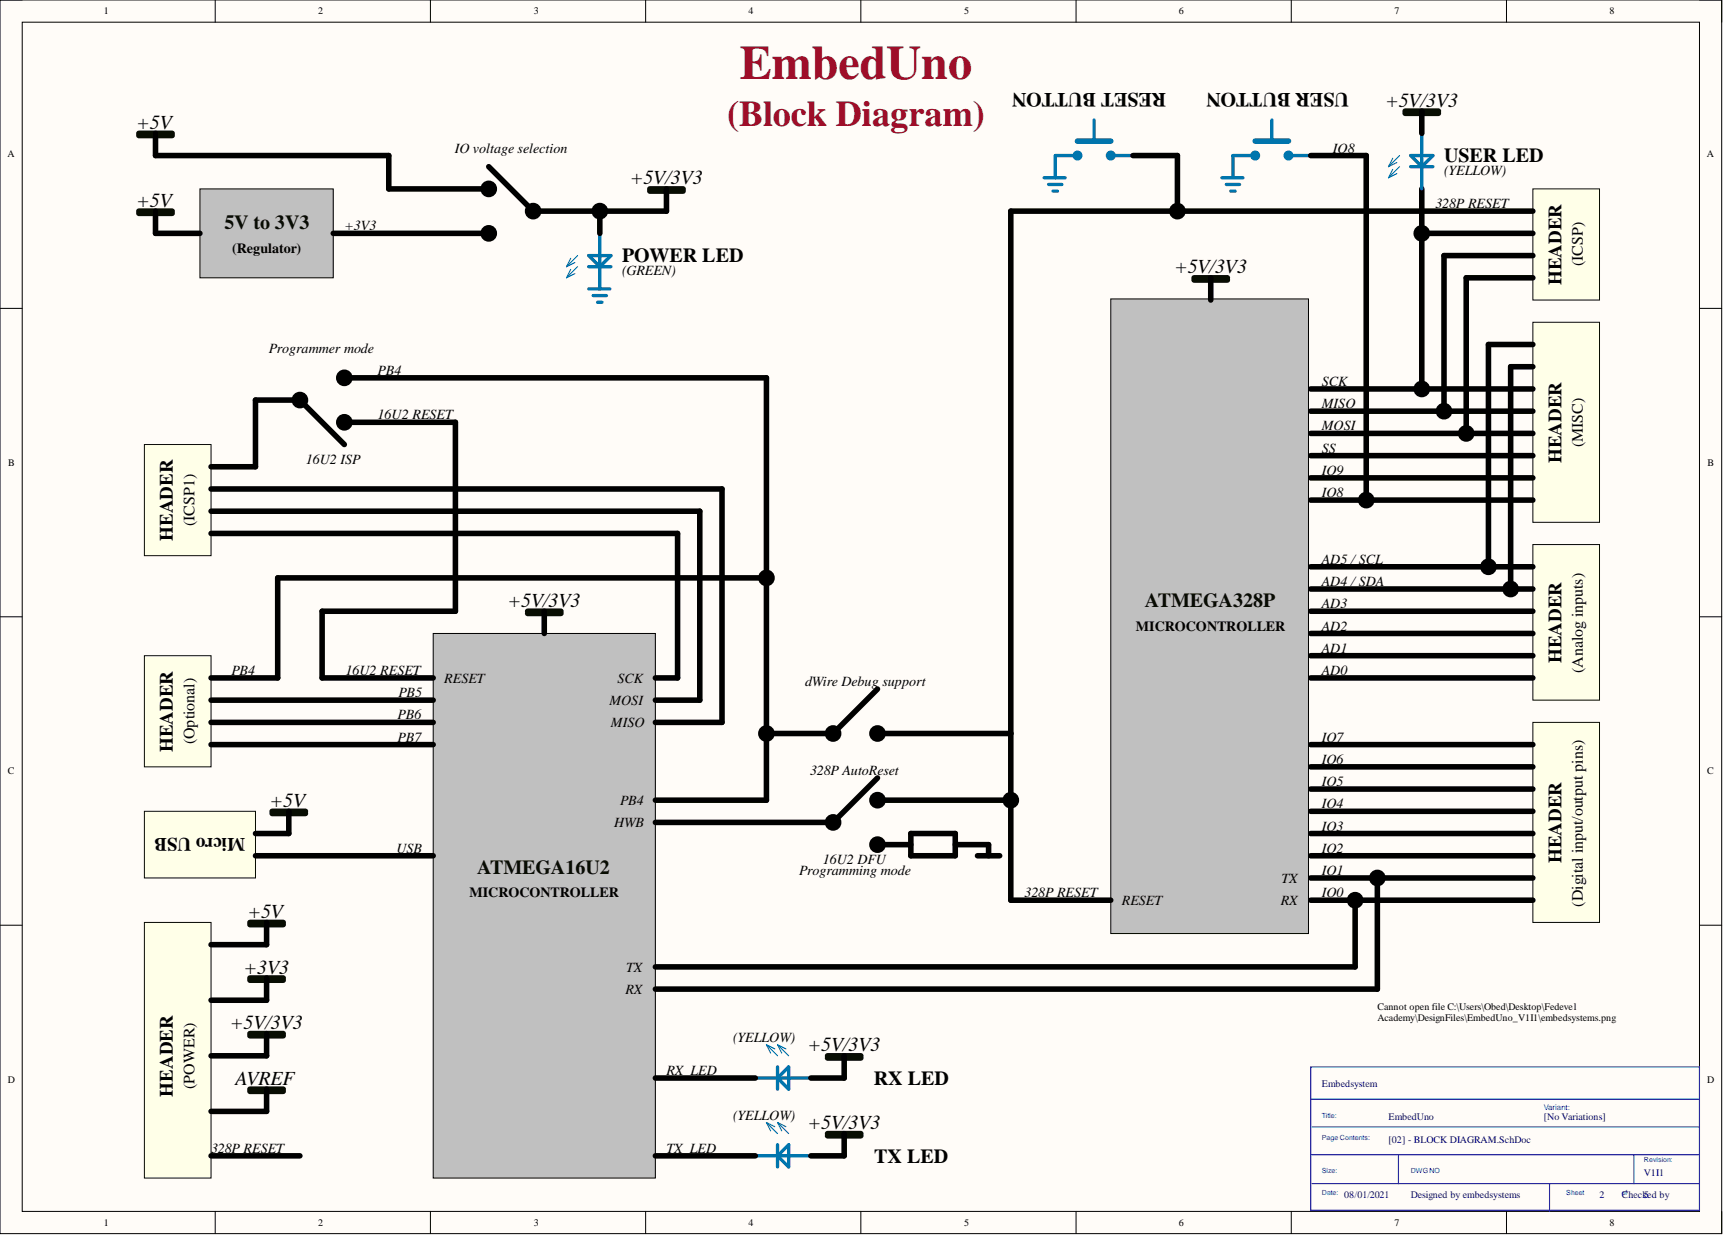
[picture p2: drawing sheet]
<svg xmlns="http://www.w3.org/2000/svg" width="393mm" height="282mm" viewBox="0 0 393 282" stroke-linecap="round" stroke-linejoin="round" font-family="sans-serif">
<path d="M0 0h393v281.6h-393z" fill-rule="evenodd" fill="#fffcf8"/>
<path d="M0 0h393v281.6h-393z" fill="none" stroke="#000" stroke-width=".23"/>
<path d="M5.1 5.1h382.9v271.4h-382.9z" fill-rule="evenodd" fill="#fffcf8"/>
<g fill="none" stroke="#000" stroke-width=".23">
<path d="M0 0h5.1M49.1 0v5.1M98.3 0v5.1M147.4 0v5.1M196.5 0v5.1M245.7 0v5.1M294.8 0v5.1M343.9 0v5.1M388 0h5v5.1M5.1 5.1h382.9v271.4h-382.9zM0 70.4h5.1M388 70.4h5"/>
<path d="M0 140.8h5.1M388 140.8h5M0 211.2h5.1M388 211.2h5M49.1 276.5v5.1M98.3 276.5v5.1M147.4 276.5v5.1M196.5 276.5v5.1M245.7 276.5v5.1M294.8 276.5v5.1M343.9 276.5v5.1M393 276.5v5.1"/>
</g>
<path d="M299.2 243.5h88.8v32.7h-88.8zM299.2 250.9h88.8M299.5 257.2h88.5M299.2 263.5h88.8M299.5 270.1h88.5M319.3 263.5v6.6M353.7 270.1v6.4M373 263.5v6.6" fill="none" stroke="#00f" stroke-width=".25"/>
<path d="M253.6 68.2h45.1v144.9h-45.1z" fill-rule="evenodd" fill="#c0c0c0"/>
<path d="M253.6 68.2h45.1v144.9h-45.1z" fill="none" stroke="#000" stroke-width=".23"/>
<path d="M349.9 124.3h15.3v35.5h-15.3z" fill-rule="evenodd" fill="#ffffe8"/>
<path d="M349.9 124.3h15.3v35.5h-15.3z" fill="none" stroke="#080d02" stroke-width=".23"/>
<path d="M299.2 129.4h50.7M192.7 241v5" fill="none" stroke="#000" stroke-width="1.3"/>
<path d="M246 35.5h-5.1v5.1M172.4 246h12.7M177.5 243.5v5.1M180 243.5v5.1l-2.5-2.6z" fill="none" stroke="#0075ad" stroke-width=".76"/>
<path d="M175 238.4l2.5 2.6M175 238.4l.9 1.9M175 238.4l1.9 1M177.5 238.4l2.5 2.6M177.5 238.4l1 1.9M177.5 238.4l1.9 1" fill="none" stroke="#0075ad" stroke-width=".25"/>
<path d="M188.9 241h7.6M188.9 241.5h7.6" fill="none" stroke="#080d02" stroke-width="1.3"/>
<path d="M246 32.2h7.6" fill="none" stroke="#0075ad" stroke-width="1.3"/>
<circle cx="246" cy="35.5" r=".76" fill="#0075ad"/>
<g fill="none" stroke="#0075ad" stroke-width=".76">
<path d="M253.6 35.5h5.1"/>
<circle cx="246" cy="35.5" r=".76"/>
</g>
<circle cx="253.6" cy="35.5" r=".76" fill="#0075ad"/>
<g fill="none" stroke="#0075ad" stroke-width=".76">
<path d="M249.8 27.4v4.8M238.4 40.6h4.8M239.4 42.1h3M240.4 43.6h1"/>
<circle cx="253.6" cy="35.5" r=".76"/>
</g>
<path d="M299.2 134.4h50.7M299.2 139.5h50.7M299.2 144.6h50.7M299.2 149.7h50.7M299.2 154.7h50.7" fill="none" stroke="#000" stroke-width="1.3"/>
<path d="M349.9 164.9h15.3v45.6h-15.3z" fill-rule="evenodd" fill="#ffffe8"/>
<path d="M349.9 164.9h15.3v45.6h-15.3z" fill="none" stroke="#080d02" stroke-width=".23"/>
<path d="M299.2 169.9h50.7M299.2 175h50.7M299.2 180.1h50.7M299.2 185.2h50.7M299.2 190.2h50.7M299.2 195.3h50.7M299.2 200.4h50.7M299.2 205.5h50.7" fill="none" stroke="#000" stroke-width="1.3"/>
<path d="M349.9 73.6h15.3v45.6h-15.3z" fill-rule="evenodd" fill="#ffffe8"/>
<path d="M349.9 73.6h15.3v45.6h-15.3z" fill="none" stroke="#080d02" stroke-width=".23"/>
<path d="M299.2 88.8h50.7M299.2 93.8h50.7M299.2 98.9h50.7M299.2 104h50.7M299.2 109.1h50.7M299.2 114.1h50.7" fill="none" stroke="#000" stroke-width="1.3"/>
<path d="M98.9 144.6h50.7v124.3h-50.7z" fill-rule="evenodd" fill="#c0c0c0"/>
<path d="M98.9 144.6h50.7v124.3h-50.7z" fill="none" stroke="#000" stroke-width=".23"/>
<path d="M33 185.2h25.3v15.2h-25.3z" fill-rule="evenodd" fill="#ffffe8"/>
<path d="M33 185.2h25.3v15.2h-25.3z" fill="none" stroke="#080d02" stroke-width=".23"/>
<g fill="none" stroke="#000" stroke-width="1.3">
<path d="M324.6 43.1v45.7M329.7 58.3v35.5M276.4 63.4v5.1M334.7 63.4v35.5M349.9 78.6h-10.1v50.8M349.9 83.7h-5v50.7M124.3 139.5v5.1M149.6 159.8h10.2M149.6 154.7h5.1M149.6 164.9h15.2M58.3 195.3h40.6M65.9 185.2v5h-7.6"/>
<circle cx="324.6" cy="88.8" r="1.27"/>
<circle cx="329.7" cy="93.8" r="1.27"/>
<circle cx="334.7" cy="98.9" r="1.27"/>
<circle cx="339.8" cy="129.4" r="1.27"/>
<circle cx="344.9" cy="134.4" r="1.27"/>
</g>
<path d="M272.6 63.4h7.6M272.6 63.9h7.6M120.5 139.5h7.6M120.5 140h7.6M62.1 185.2h7.6M62.1 185.7h7.6" fill="none" stroke="#080d02" stroke-width="1.3"/>
<g fill="#000">
<circle cx="324.6" cy="88.8" r="1.27"/>
<circle cx="329.7" cy="93.8" r="1.27"/>
<circle cx="334.7" cy="98.9" r="1.27"/>
<circle cx="339.8" cy="129.4" r="1.27"/>
<circle cx="344.9" cy="134.4" r="1.27"/>
</g>
<path d="M45.6 43.1h30.5v20.3h-30.5z" fill-rule="evenodd" fill="#c0c0c0"/>
<path d="M45.6 43.1h30.5v20.3h-30.5z" fill="none" stroke="#000" stroke-width=".23"/>
<path d="M31.7 48.2h7.6M31.7 48.7h7.6M148.3 43.1h7.7M148.3 43.6h7.7M188.9 258.7h7.6M188.9 259.2h7.6" fill="none" stroke="#080d02" stroke-width="1.3"/>
<path d="M35.5 35.5h53.3M35.5 48.2v5.1h10.1M152.1 43.1v5.1M192.7 258.7v5.1" fill="none" stroke="#000" stroke-width="1.3"/>
<path d="M134.4 58.3h5.1l-2.6 2.6zM136.9 53.3v12.6M134.4 60.9h5.1M172.4 263.8h12.7M177.5 261.3v5M180 261.3v5l-2.5-2.5z" fill="none" stroke="#0075ad" stroke-width=".76"/>
<path d="M130.3 59l-1 1.9M131.2 59.9l-1.9 1M131.9 58.3l-2.6 2.6M130.3 61.5l-1 1.9M131.2 62.5l-1.9 .9M131.9 60.9l-2.6 2.5M175 256.2l2.5 2.5M175 256.2l.9 1.9M175 256.2l1.9 1M177.5 256.2l2.5 2.5M177.5 256.2l1 1.9M177.5 256.2l1.9 1" fill="none" stroke="#0075ad" stroke-width=".25"/>
<path d="M349.9 43.1h15.3v25.4h-15.3z" fill-rule="evenodd" fill="#ffffe8"/>
<path d="M349.9 43.1h15.3v25.4h-15.3z" fill="none" stroke="#080d02" stroke-width=".23"/>
<g fill="none" stroke="#000" stroke-width="1.3">
<path d="M230.8 48.2h119.1M324.6 53.3h25.3M329.7 58.3h20.2M334.7 63.4h15.2M309.4 205.5v15.2h-159.8M314.4 200.4v25.4h-164.8"/>
<circle cx="324.6" cy="53.3" r="1.27"/>
<circle cx="309.4" cy="205.5" r="1.27"/>
<circle cx="314.4" cy="200.4" r="1.27"/>
</g>
<g fill="#000">
<circle cx="324.6" cy="53.3" r="1.27"/>
<circle cx="309.4" cy="205.5" r="1.27"/>
<circle cx="314.4" cy="200.4" r="1.27"/>
</g>
<path d="M33 101.5h15.2v25.3h-15.2z" fill-rule="evenodd" fill="#ffffe8"/>
<path d="M33 101.5h15.2v25.3h-15.2z" fill="none" stroke="#080d02" stroke-width=".23"/>
<path d="M48.2 116.7h111.6v43.1M48.2 111.6h116.6v53.3M48.2 106.5h10.1M48.2 121.8h106.5v32.9M149.6 246h22.8M149.6 263.8h22.8" fill="none" stroke="#000" stroke-width="1.3"/>
<path d="M286.5 32.2h7.7" fill="none" stroke="#0075ad" stroke-width="1.3"/>
<path d="M286.5 35.5h-5v5.1" fill="none" stroke="#0075ad" stroke-width=".76"/>
<circle cx="286.5" cy="35.5" r=".76" fill="#0075ad"/>
<g fill="none" stroke="#0075ad" stroke-width=".76">
<path d="M294.2 35.5h5"/>
<circle cx="286.5" cy="35.5" r=".76"/>
</g>
<circle cx="294.2" cy="35.5" r=".76" fill="#0075ad"/>
<g fill="none" stroke="#0075ad" stroke-width=".76">
<path d="M290.3 27.4v4.8M278.9 40.6h4.9M280 42.1h3M281 43.6h1"/>
<circle cx="294.2" cy="35.5" r=".76"/>
</g>
<g fill="none" stroke="#000" stroke-width="1.3">
<path d="M35.5 30.4v5.1M88.8 35.5v7.6h22.8M111.6 38l10.1 10.2h30.4M258.7 35.5h10.1M299.2 35.5h12.7M76.1 53.3h35.5M230.8 48.2v157.3h22.8M78.6 86.2h96.4v96.4h-25.4M78.6 96.4h25.4v43.1h-30.5M78.6 101.5l-10.1-10.2h-10.2v15.2M73.5 154.7h25.4M200.3 157.3l-10.1 10.1h-15.2"/>
<path d="M200.3 167.4h30.5M200.3 177.6l-10.1 10.1h-40.6M200.3 182.6h30.5M200.3 192.8h7.6M207.9 190.2h10.2v5.1h-10.2zM218.1 192.8h7.6v2.5M223.2 195.3h5"/>
<circle cx="111.6" cy="43.1" r="1.27"/>
<circle cx="111.6" cy="53.3" r="1.27"/>
<circle cx="121.7" cy="48.2" r="1.27"/>
<circle cx="68.5" cy="91.3" r="1.27"/>
<circle cx="78.6" cy="86.2" r="1.27"/>
<circle cx="78.6" cy="96.4" r="1.27"/>
<circle cx="175" cy="167.4" r="1.27"/>
<circle cx="190.2" cy="167.4" r="1.27"/>
<circle cx="200.3" cy="167.4" r="1.27"/>
<circle cx="190.2" cy="187.7" r="1.27"/>
<circle cx="200.3" cy="182.6" r="1.27"/>
<circle cx="200.3" cy="192.8" r="1.27"/>
<circle cx="230.8" cy="182.6" r="1.27"/>
</g>
<g fill="#000">
<circle cx="111.6" cy="43.1" r="1.27"/>
<circle cx="111.6" cy="53.3" r="1.27"/>
<circle cx="121.7" cy="48.2" r="1.27"/>
<circle cx="68.5" cy="91.3" r="1.27"/>
<circle cx="78.6" cy="86.2" r="1.27"/>
<circle cx="78.6" cy="96.4" r="1.27"/>
<circle cx="175" cy="167.4" r="1.27"/>
<circle cx="190.2" cy="167.4" r="1.27"/>
<circle cx="200.3" cy="167.4" r="1.27"/>
<circle cx="190.2" cy="187.7" r="1.27"/>
<circle cx="200.3" cy="182.6" r="1.27"/>
<circle cx="200.3" cy="192.8" r="1.27"/>
<circle cx="230.8" cy="182.6" r="1.27"/>
</g>
<path d="M31.7 30.4h7.6M31.7 30.9h7.6" fill="none" stroke="#080d02" stroke-width="1.3"/>
<path d="M33 149.7h15.2v25.3h-15.2z" fill-rule="evenodd" fill="#ffffe8"/>
<path d="M33 149.7h15.2v25.3h-15.2z" fill="none" stroke="#080d02" stroke-width=".23"/>
<g fill="none" stroke="#000" stroke-width="1.3">
<path d="M268.8 35.5v12.7M311.9 35.5v78.6M324.6 25.4v5M136.9 48.2v5.1M73.5 139.5v15.2M48.2 154.7h15.2M48.2 159.8h50.7M48.2 164.9h50.7M48.2 169.9h50.7M185.1 246h7.6M185.1 263.8h7.6"/>
<circle cx="136.9" cy="48.2" r="1.27"/>
<circle cx="268.8" cy="48.2" r="1.27"/>
<circle cx="311.9" cy="114.1" r="1.27"/>
</g>
<path d="M322 38h5.1M322 35.5h5.1l-2.5 2.5zM324.6 30.4v12.7M134.4 65.9h4.8M135.4 67.5h3.1M136.4 69h1" fill="none" stroke="#0075ad" stroke-width=".76"/>
<path d="M317.9 36.1l-.9 1.9M317.9 38.7l-.9 1.9M318.9 37.1l-1.9 .9M318.9 39.6l-1.9 1M319.5 35.5l-2.5 2.5M319.5 38l-2.5 2.6" fill="none" stroke="#0075ad" stroke-width=".25"/>
<path d="M320.8 25.4h7.6M320.8 25.9h7.6" fill="none" stroke="#080d02" stroke-width="1.3"/>
<g fill="#000">
<circle cx="136.9" cy="48.2" r="1.27"/>
<circle cx="268.8" cy="48.2" r="1.27"/>
<circle cx="311.9" cy="114.1" r="1.27"/>
</g>
<path d="M33 210.5h15.2v58.4h-15.2z" fill-rule="evenodd" fill="#ffffe8"/>
<path d="M33 210.5h15.2v58.4h-15.2z" fill="none" stroke="#080d02" stroke-width=".23"/>
<path d="M57.1 210.5h7.6M57.1 211h7.6M57.1 235.9h7.6M57.1 236.4h7.6M57.1 223.2h7.6M57.1 223.7h7.6M57.1 248.6h7.6M57.1 249.1h7.6" fill="none" stroke="#080d02" stroke-width="1.3"/>
<g fill="none" stroke="#000" stroke-width="1.3">
<path d="M175 131.9h-111.6v22.8M60.9 210.5v5.1h-12.7M60.9 223.2v5.1h-12.7M60.9 235.9v5.1h-12.7M60.9 248.6v5.1h-12.7M48.2 263.8h20.3"/>
<circle cx="175" cy="131.9" r="1.27"/>
</g>
<circle cx="175" cy="131.9" r="1.27" fill="#000"/>
<text font-size="11" fill="#9e0e29" x="168.9" y="17.9">EmbedUno</text>
<text font-size="8.3" fill="#9e0e29" x="166" y="28.7">(Block Diagram)</text>
<g font-size="4.6">
<text x="266.3" y="21.3" transform="rotate(-180 266.3 21.3)">RESET BUTTON</text>
<text x="307.9" y="21.3" transform="rotate(-180 307.9 21.3)">USER BUTTON</text>
<text x="31.2" y="29.4">+5V</text>
<text x="316.3" y="24.3">+5V/3V3</text>
<text x="329.7" y="37">USER LED</text>
<text x="31.2" y="47.2">+5V</text>
<text x="143.9" y="42.1">+5V/3V3</text>
<text x="142" y="59.9">POWER LED</text>
<text x="268.1" y="62.4">+5V/3V3</text>
<text x="116" y="138.5">+5V/3V3</text>
<text x="61.6" y="184.2">+5V</text>
<text x="56.5" y="209.5">+5V</text>
<text x="55.7" y="222.2">+3V3</text>
<text x="52.6" y="234.9">+5V/3V3</text>
<text x="184.4" y="240">+5V/3V3</text>
<text x="53.8" y="247.6">AVREF</text>
<text x="199.5" y="247.6">RX LED</text>
<text x="184.4" y="257.7">+5V/3V3</text>
<text x="199.6" y="265.3">TX LED</text>
</g>
<g font-size="4.6" fill="#080d02">
<text x="51.2" y="52.2">5V to 3V3</text>
<text x="261.4" y="138.5">ATMEGA328P</text>
<text x="109" y="199.4">ATMEGA16U2</text>
</g>
<g font-size="4.3">
<text x="356.4" y="65.1" transform="rotate(-90 356.4 65.1)">HEADER</text>
<text x="356.4" y="105.7" transform="rotate(-90 356.4 105.7)">HEADER</text>
<text x="39.5" y="123.4" transform="rotate(-90 39.5 123.4)">HEADER</text>
<text x="356.4" y="151.3" transform="rotate(-90 356.4 151.3)">HEADER</text>
<text x="39.5" y="171.6" transform="rotate(-90 39.5 171.6)">HEADER</text>
<text x="56" y="191.3" transform="rotate(-180 56 191.3)">Micro USB</text>
<text x="356.4" y="197" transform="rotate(-90 356.4 197)">HEADER</text>
<text x="39.5" y="250.3" transform="rotate(-90 39.5 250.3)">HEADER</text>
</g>
<g font-size="3.6">
<text x="361.4" y="60.8" transform="rotate(-90 361.4 60.8)">(ICSP)</text>
<text x="361.4" y="102" transform="rotate(-90 361.4 102)">(MISC)</text>
<text x="44.4" y="120.1" transform="rotate(-90 44.4 120.1)">(ICSP1)</text>
<text x="361.4" y="153.5" transform="rotate(-90 361.4 153.5)">(Analog inputs)</text>
<text x="44.4" y="169.9" transform="rotate(-90 44.4 169.9)">(Optional)</text>
<text x="361.4" y="206.9" transform="rotate(-90 361.4 206.9)">(Digital input/output pins)</text>
<text x="44.4" y="248.5" transform="rotate(-90 44.4 248.5)">(POWER)</text>
</g>
<g font-size="3.2">
<text x="103.8" y="34.8">IO voltage selection</text>
<text x="304.3" y="34.8">IO8</text>
<text x="329.7" y="39.9">(YELLOW)</text>
<text x="327.7" y="47.5">328P RESET</text>
<text x="78.6" y="52.6">+3V3</text>
<text x="53" y="57.7">(Regulator)</text>
<text x="142" y="62.7">(GREEN)</text>
<text x="61.4" y="80.5">Programmer mode</text>
<text x="86.2" y="85.6">PB4</text>
<text x="301.8" y="88.1">SCK</text>
<text x="86.2" y="95.7">16U2 RESET</text>
<text x="301.8" y="93.2">MISO</text>
<text x="301.8" y="98.2">MOSI</text>
<text x="69.8" y="105.9">16U2 ISP</text>
<text x="301.8" y="103.3">SS</text>
<text x="301.8" y="108.4">IO9</text>
<text x="301.8" y="113.5">IO8</text>
<text x="301.8" y="128.7">AD5 /SCL</text>
<text x="301.8" y="133.8">AD4 /SDA</text>
<text x="259.3" y="143.9">MICROCONTROLLER</text>
<text x="301.8" y="138.8">AD3</text>
<text x="301.8" y="143.9">AD2</text>
<text x="301.8" y="149">AD1</text>
<text x="52.8" y="154">PB4</text>
<text x="78.9" y="154">16U2 RESET</text>
<text x="101.4" y="155.8">RESET</text>
<text x="141" y="155.8">SCK</text>
<text x="301.8" y="154">AD0</text>
<text x="91" y="159.1">PB5</text>
<text x="139.1" y="160.9">MOSI</text>
<text x="183.8" y="156.6">dWire Debug support</text>
<text x="90.8" y="164.2">PB6</text>
<text x="139.5" y="166">MISO</text>
<text x="90.8" y="169.3">PB7</text>
<text x="301.8" y="169.3">IO7</text>
<text x="184.9" y="176.9">328P AutoReset</text>
<text x="301.8" y="174.3">IO6</text>
<text x="301.8" y="179.4">IO5</text>
<text x="141.6" y="183.7">PB4</text>
<text x="301.8" y="184.5">IO4</text>
<text x="140.2" y="188.8">HWB</text>
<text x="301.8" y="189.6">IO3</text>
<text x="90.5" y="194.6">USB</text>
<text x="187.8" y="197.2">16U2 DFU</text>
<text x="301.8" y="194.6">IO2</text>
<text x="182.4" y="199.7">Programming mode</text>
<text x="292.5" y="201.5">TX</text>
<text x="301.8" y="199.7">IO1</text>
<text x="107.2" y="204.8">MICROCONTROLLER</text>
<text x="233.9" y="204.8">328P RESET</text>
<text x="256.1" y="206.6">RESET</text>
<text x="292.4" y="206.6">RX</text>
<text x="301.8" y="204.8">IO0</text>
<text x="142.9" y="221.8">TX</text>
<text x="142.8" y="226.9">RX</text>
<text x="167.4" y="237.8">(YELLOW)</text>
<text x="152.1" y="245.4">RX_LED</text>
<text x="167.4" y="255.5">(YELLOW)</text>
<text x="48.2" y="263.1">328P RESET</text>
<text x="152.1" y="263.1">TX_LED</text>
</g>
<g font-size="2.3">
<text x="23.7" y="3.3">1</text>
<text x="72.6" y="3.3">2</text>
<text x="121.9" y="3.3">3</text>
<text x="170.9" y="3.3">4</text>
<text x="220.1" y="3.3">5</text>
<text x="269.1" y="3.3">6</text>
<text x="318.3" y="3.3">7</text>
<text x="367.4" y="3.3">8</text>
<text x="1.7" y="35.9">A</text>
<text x="389.7" y="35.9">A</text>
<text x="1.9" y="106.4">B</text>
<text x="389.8" y="106.4">B</text>
<text x="1.8" y="176.7">C</text>
<text x="389.8" y="176.7">C</text>
<text x="314.4" y="230.6">Cannot open file C:\Users\Obed\Desktop\Fedevel</text>
<text x="314.4" y="233.1">Academy\DesignFiles\EmbedUno_V1I1\embedsystems.png</text>
<text x="1.8" y="247.1">D</text>
<text x="389.8" y="247.1">D</text>
<text x="23.7" y="279.8">1</text>
<text x="72.6" y="279.8">2</text>
<text x="121.9" y="279.8">3</text>
<text x="170.9" y="279.8">4</text>
<text x="220.1" y="279.8">5</text>
<text x="269.1" y="279.8">6</text>
<text x="318.3" y="279.8">7</text>
<text x="367.4" y="279.8">8</text>
</g>
<g font-size="2.3" fill="#000080">
<text x="301.8" y="248.1">Embedsystem</text>
<text x="317" y="255.7">EmbedUno</text>
<text x="352.5" y="255.7">[No Variations]</text>
<text x="317" y="260.8">[02] - BLOCK DIAGRAM.SchDoc</text>
<text x="375.3" y="268.4">V1I1</text>
<text x="306.8" y="273.4">08/01/2021</text>
<text x="322" y="273.4">Designed by embedsystems</text>
<text x="365.2" y="273.4">2</text>
<text x="370.2" y="273.4">Check5ed by</text>
</g>
<text font-size="1.8" fill="#00f" x="352.5" y="253.2">Variant:</text>
<g font-size="1.6" fill="#00f">
<text x="301.8" y="255.1">Title:</text>
<text x="301.8" y="260.2">Page Contents:</text>
<text x="301.8" y="267.8">Size:</text>
<text x="322" y="267.8">DWGNO</text>
<text x="375.3" y="265.2">Revision:</text>
<text x="301.8" y="272.8">Date:</text>
<text x="357.5" y="272.8">Sheet</text>
<text x="370.2" y="272.8">of</text>
</g>
</svg>
